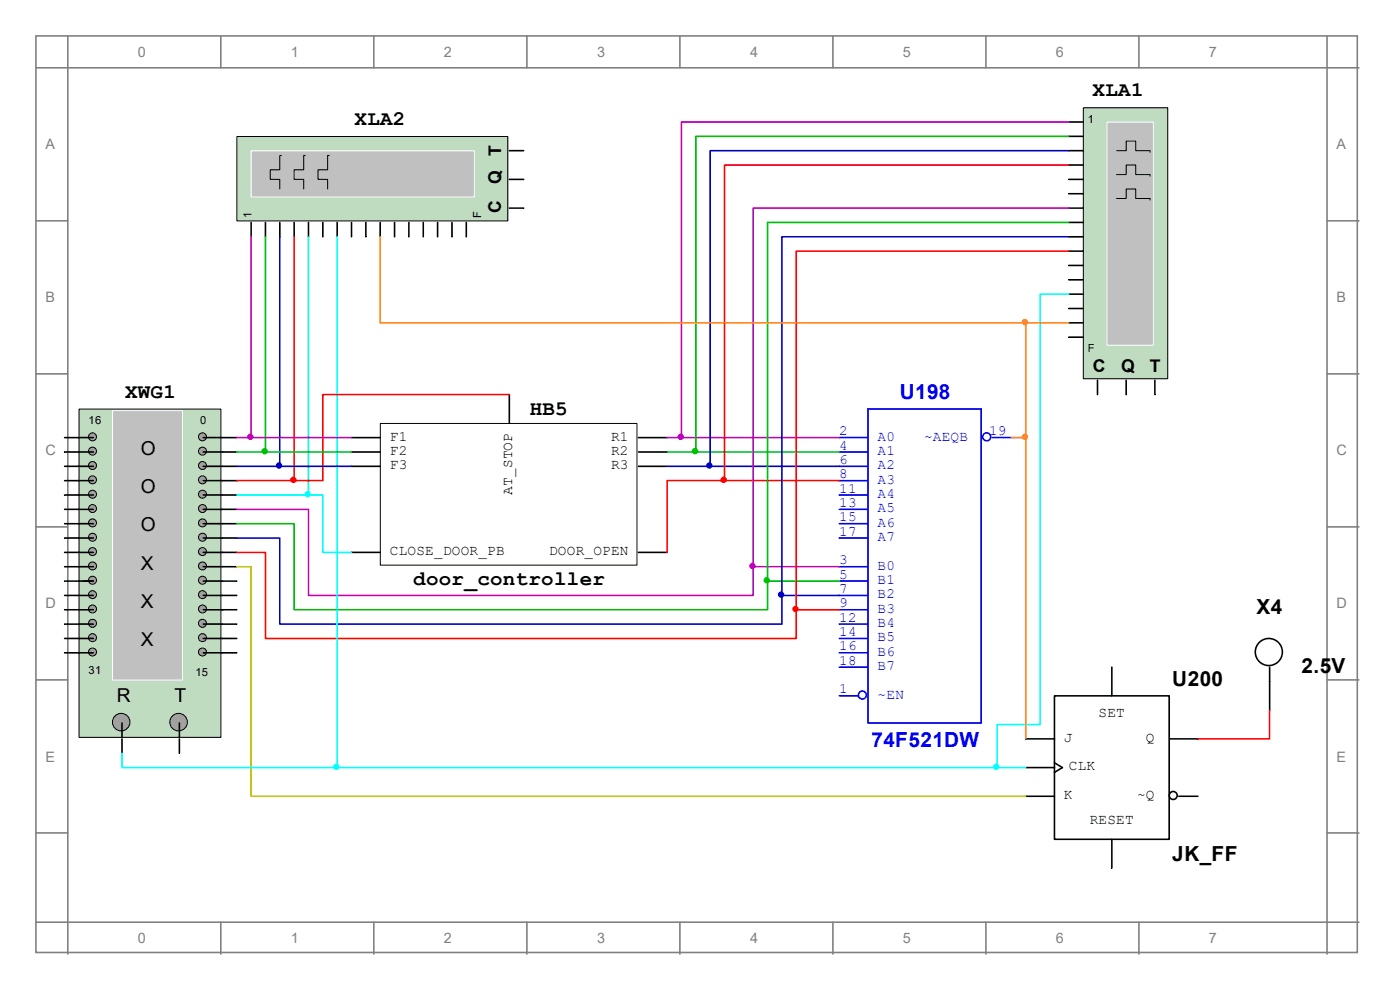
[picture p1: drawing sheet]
<svg xmlns="http://www.w3.org/2000/svg" width="297mm" height="210mm" viewBox="0 0 297 210" stroke-linecap="round" stroke-linejoin="round" font-family="sans-serif">
<g fill="none" stroke="#808080" stroke-width=".34">
<path d="M7.6 7.6h280.4v194.5h-280.4zM7.6 14.4h280.7M14.4 7.6v194.8M46.8 7.6v6.8M79.3 7.6v6.8M111.8 7.6v6.8M144.2 7.6v6.8M176.7 7.6v6.8M209.2 7.6v6.8M241.6 7.6v6.8M281.5 7.6v194.8M7.6 46.8h6.8"/>
<path d="M281.5 46.8h6.8M7.6 79.3h6.8M281.5 79.3h6.8M7.6 111.8h6.8M281.5 111.8h6.8M7.6 144.2h6.8M281.5 144.2h6.8M7.6 176.7h6.8M281.5 176.7h6.8M7.6 195.6h280.7M46.8 195.6v6.8M79.3 195.6v6.8"/>
<path d="M111.8 195.6v6.8M144.2 195.6v6.8M176.7 195.6v6.8M209.2 195.6v6.8M241.6 195.6v6.8"/>
</g>
<path d="M80.7 89.8h54.4v30.1h-54.4z" fill="none" stroke="#000" stroke-width=".21"/>
<path d="M74.6 92.8h6.1M74.6 95.9h6.1M74.6 98.9h6.1M108.1 83.7v6.1M135.4 92.8h6.1M135.4 95.9h6.1M135.4 98.9h6.1M74.6 117.2h6.1M135.4 117.2h6.1" fill="none" stroke="#000" stroke-width=".34"/>
<path d="M184.1 86.7h24v66.7h-24z" fill="none" stroke="#00f" stroke-width=".34"/>
<path d="M178.1 92.8h6" fill="none" stroke="#00f" stroke-width=".34"/>
<path d="M178.1 95.9h6" fill="none" stroke="#00f" stroke-width=".34"/>
<path d="M178.1 98.9h6" fill="none" stroke="#00f" stroke-width=".34"/>
<path d="M178.1 105h6" fill="none" stroke="#00f" stroke-width=".34"/>
<path d="M178.1 102h6" fill="none" stroke="#00f" stroke-width=".34"/>
<path d="M178.1 108.1h6" fill="none" stroke="#00f" stroke-width=".34"/>
<path d="M178.1 111.1h6" fill="none" stroke="#00f" stroke-width=".34"/>
<path d="M178.1 114.1h6" fill="none" stroke="#00f" stroke-width=".34"/>
<path d="M178.1 120.2h6" fill="none" stroke="#00f" stroke-width=".34"/>
<path d="M178.1 123.3h6" fill="none" stroke="#00f" stroke-width=".34"/>
<path d="M178.1 138.5h6" fill="none" stroke="#00f" stroke-width=".34"/>
<path d="M178.1 126.3h6" fill="none" stroke="#00f" stroke-width=".34"/>
<path d="M178.1 135.4h6" fill="none" stroke="#00f" stroke-width=".34"/>
<path d="M178.1 141.5h6" fill="none" stroke="#00f" stroke-width=".34"/>
<path d="M178.1 129.4h6" fill="none" stroke="#00f" stroke-width=".34"/>
<path d="M178.1 132.4h6" fill="none" stroke="#00f" stroke-width=".34"/>
<g fill="none" stroke="#00f" stroke-width=".34">
<path d="M178.1 147.6h4"/>
<circle cx="183" cy="147.4" r=".85"/>
</g>
<g fill="none" stroke="#00f" stroke-width=".34">
<path d="M210.5 92.8h4.1"/>
<circle cx="209.3" cy="92.7" r=".85"/>
</g>
<g fill="none" stroke="#000" stroke-width=".34">
<path d="M217.6 156.7h6.1M223.7 147.6h24.3v30.4h-24.3zM235.9 141.5v6.1M248 156.7h6.1M269.4 141.5v9.2M217.6 168.9h6.1M217.6 162.8h6.1M223.7 161.8l1.7 1-1.7 1M235.9 178v6.1M250.1 168.9h4"/>
<circle cx="269.2" cy="138.3" r="2.87"/>
<circle cx="248.9" cy="168.7" r=".85"/>
</g>
<path d="M229.9 22.9h17.8v57.4h-17.8z" fill="#c0dcc0"/>
<path d="M229.8 22.9h17.9v57.4h-17.9z" fill="none" stroke="#000" stroke-width=".21"/>
<path d="M234.9 26h9.8v47.2h-9.8z" fill="#c0c0c0"/>
<path d="M234.9 25.9h9.8v47.3h-9.8z" fill="none" stroke="#fff" stroke-width=".21"/>
<path d="M236.9 32h2v-2.1h2v2.1h3.1v.3M236.9 37h2v-2h2v2h3.1v.4M236.9 42.1h2v-2h2v2h3.1v.3" fill="none" stroke="#000" stroke-width=".21"/>
<g fill="none" stroke="#000" stroke-width=".34">
<path d="M226.7 25.9h3.1M226.7 28.9h3.1M226.7 32h3.1M226.7 35h3.1M226.7 38.1h3.1M226.7 41.1h3.1M226.7 44.1h3.1M226.7 47.2h3.1M226.7 50.2h3.1M226.7 53.3h3.1M226.7 56.3h3.1M226.7 59.4h3.1"/>
<path d="M226.7 62.4h3.1M226.7 65.4h3.1M226.7 68.5h3.1M226.7 71.5h3.1M232.8 80.7v3M238.9 80.7v3M245 80.7v3"/>
</g>
<circle cx="211.4" cy="162.7" r=".51" fill="#0ff" stroke="#0ff" stroke-width=".34"/>
<circle cx="217.4" cy="92.7" r=".51" fill="#ff8000" stroke="#ff8000" stroke-width=".34"/>
<path d="M269.4 150.7v6h-15.3" fill="none" stroke="#f00" stroke-width=".34"/>
<path d="M226.7 62.4h-6v91.3h-9.2v9.1h6.1" fill="none" stroke="#0ff" stroke-width=".34"/>
<path d="M214.6 92.8h3v63.9" fill="none" stroke="#ff8000" stroke-width=".34"/>
<path d="M16.8 86.8h30.1v69.6h-30.1z" fill="#c0dcc0"/>
<path d="M16.8 86.8h30.1v69.6h-30.1z" fill="none" stroke="#000" stroke-width=".21"/>
<g fill="#a0a0a4" stroke="#000" stroke-width=".21">
<circle cx="19.6" cy="92.7" r=".85"/>
<circle cx="19.6" cy="95.7" r=".85"/>
<circle cx="19.6" cy="98.8" r=".85"/>
<circle cx="19.6" cy="101.8" r=".85"/>
<circle cx="19.6" cy="104.8" r=".85"/>
<circle cx="19.6" cy="107.9" r=".85"/>
<circle cx="19.6" cy="110.9" r=".85"/>
<circle cx="19.6" cy="114" r=".85"/>
<circle cx="19.6" cy="117" r=".85"/>
<circle cx="19.6" cy="120.1" r=".85"/>
<circle cx="19.6" cy="123.1" r=".85"/>
<circle cx="19.6" cy="126.1" r=".85"/>
<circle cx="19.6" cy="129.2" r=".85"/>
<circle cx="19.6" cy="132.2" r=".85"/>
<circle cx="19.6" cy="135.3" r=".85"/>
<circle cx="19.6" cy="138.3" r=".85"/>
<circle cx="43" cy="92.7" r=".85"/>
<circle cx="43" cy="95.7" r=".85"/>
<circle cx="43" cy="98.8" r=".85"/>
<circle cx="43" cy="101.8" r=".85"/>
<circle cx="43" cy="104.8" r=".85"/>
<circle cx="43" cy="107.9" r=".85"/>
<circle cx="43" cy="110.9" r=".85"/>
<circle cx="43" cy="114" r=".85"/>
<circle cx="43" cy="117" r=".85"/>
<circle cx="43" cy="120.1" r=".85"/>
<circle cx="43" cy="123.1" r=".85"/>
<circle cx="43" cy="126.1" r=".85"/>
<circle cx="43" cy="129.2" r=".85"/>
<circle cx="43" cy="132.2" r=".85"/>
<circle cx="43" cy="135.3" r=".85"/>
<circle cx="43" cy="138.3" r=".85"/>
</g>
<path d="M23.9 87.2h14.8v57.1h-14.8z" fill="#c0c0c0"/>
<path d="M23.9 87.1h14.8v57.2h-14.8z" fill="none" stroke="#fff" stroke-width=".21"/>
<g fill="none" stroke="#000" stroke-width=".34">
<path d="M16.8 92.8h3M16.8 95.9h3M16.8 98.9h3M43.1 92.8h4.1M43.1 95.9h4.1M43.1 98.9h4.1M16.8 102h3M16.8 105h3M16.8 108.1h3M16.8 111.1h3M16.8 114.1h3M16.8 117.2h3"/>
<path d="M43.1 102h4.1M43.1 105h4.1M43.1 108.1h4.1M43.1 111.1h4.1M43.1 114.1h4.1M43.1 117.2h4.1M16.8 120.2h3M16.8 123.3h3M16.8 138.5h3M16.8 126.3h3M16.8 129.4h3M16.8 132.4h3"/>
<path d="M16.8 135.4h3M43.1 120.2h4.1M43.1 123.3h4.1M43.1 138.5h4.1M43.1 126.3h4.1M43.1 129.4h4.1M43.1 132.4h4.1M43.1 135.4h4.1"/>
</g>
<g fill="#a0a0a4" stroke="#000" stroke-width=".21">
<circle cx="25.7" cy="153.2" r="1.86"/>
<circle cx="37.9" cy="153.2" r="1.86"/>
</g>
<g fill="none" stroke="#000" stroke-width=".34">
<path d="M13.7 92.8h3.1M13.7 95.9h3.1M13.7 98.9h3.1M47.2 92.8h3M47.2 95.9h3M47.2 98.9h3M13.7 102h3.1M13.7 105h3.1M13.7 108.1h3.1M13.7 111.1h3.1M13.7 114.1h3.1M13.7 117.2h3.1"/>
<path d="M47.2 102h3M47.2 105h3M47.2 108.1h3M47.2 111.1h3M47.2 114.1h3M47.2 117.2h3M13.7 120.2h3.1M13.7 123.3h3.1M13.7 126.3h3.1M13.7 129.4h3.1M13.7 132.4h3.1M13.7 135.4h3.1"/>
<path d="M13.7 138.5h3.1M47.2 120.2h3M47.2 123.3h3M47.2 126.3h3M47.2 129.4h3M47.2 132.4h3M47.2 135.4h3M47.2 138.5h3M25.9 153.4v3M25.9 156.7v3.1M38.1 153.4v3M38.1 156.7v3.1"/>
</g>
<path d="M50.2 120.2h3.1v48.7h164.3" fill="none" stroke="#c0c000" stroke-width=".34"/>
<g fill="#c000c0" stroke="#c000c0" stroke-width=".34">
<circle cx="144.4" cy="92.7" r=".51"/>
<circle cx="159.6" cy="120.1" r=".51"/>
</g>
<path d="M226.7 25.9h-82.1v66.9M226.7 44.1h-66.9v76.1M141.5 92.8h36.6M50.2 108.1h15.2v18.2h94.4v-6.1M159.8 120.2h18.3" fill="none" stroke="#c000c0" stroke-width=".34"/>
<g fill="#00c000" stroke="#00c000" stroke-width=".34">
<circle cx="147.4" cy="95.7" r=".51"/>
<circle cx="162.7" cy="123.1" r=".51"/>
</g>
<path d="M226.7 28.9h-79.1v67M226.7 47.2h-63.9v76.1M141.5 95.9h36.6M50.2 111.1h12.2v18.3h100.4v-6.1M162.8 123.3h15.3" fill="none" stroke="#00c000" stroke-width=".34"/>
<g fill="#0000c0" stroke="#0000c0" stroke-width=".34">
<circle cx="150.5" cy="98.8" r=".51"/>
<circle cx="165.7" cy="126.1" r=".51"/>
</g>
<path d="M226.7 32h-76v66.9M226.7 50.2h-60.8v76.1M141.5 98.9h36.6M50.2 114.1h9.2v18.3h106.5v-6.1M165.9 126.3h12.2" fill="none" stroke="#0000c0" stroke-width=".34"/>
<g fill="#f00" stroke="#f00" stroke-width=".34">
<circle cx="153.5" cy="101.8" r=".51"/>
<circle cx="168.8" cy="129.2" r=".51"/>
</g>
<path d="M226.7 35h-73v67M226.7 53.3h-57.8v76.1M50.2 117.2h6.1v18.2h112.6v-6M153.7 102h-12.2v15.2M153.7 102h24.4M168.9 129.4h9.2" fill="none" stroke="#f00" stroke-width=".34"/>
<path d="M50.3 29h57.4v17.9h-57.4z" fill="#c0dcc0"/>
<path d="M50.2 29h57.5v17.9h-57.5z" fill="none" stroke="#000" stroke-width=".21"/>
<path d="M53.3 32h47.3v9.8h-47.3z" fill="#c0c0c0"/>
<path d="M53.3 32h47.3v9.8h-47.3z" fill="none" stroke="#fff" stroke-width=".21"/>
<path d="M59.7 33h-.3v3h-2.1v2.1h2.1v2M64.8 33h-.4v3h-2v2.1h2v2M69.8 33h-.3v3h-2v2.1h2v2" fill="none" stroke="#000" stroke-width=".21"/>
<g fill="none" stroke="#000" stroke-width=".34">
<path d="M108.1 38.1h3M108.1 32h3M53.3 47.2v3M56.3 47.2v3M59.4 47.2v3M62.4 47.2v3M65.4 47.2v3M68.5 47.2v3M71.5 47.2v3M74.6 47.2v3M77.6 47.2v3M80.7 47.2v3"/>
<path d="M83.7 47.2v3M86.7 47.2v3M89.8 47.2v3M92.8 47.2v3M95.9 47.2v3M98.9 47.2v3M108.1 44.1h3"/>
</g>
<circle cx="71.4" cy="162.7" r=".51" fill="#0ff" stroke="#0ff" stroke-width=".34"/>
<path d="M71.5 50.2v112.6M25.9 159.8v3h45.6M71.5 162.8h140" fill="none" stroke="#0ff" stroke-width=".34"/>
<circle cx="65.3" cy="104.8" r=".51" fill="#00c0c0" stroke="#00c0c0" stroke-width=".34"/>
<path d="M65.4 50.2v54.8M50.2 105h15.2M65.4 105h3.1v12.2h6.1" fill="none" stroke="#00c0c0" stroke-width=".34"/>
<circle cx="62.2" cy="101.8" r=".51" fill="#f00" stroke="#f00" stroke-width=".34"/>
<path d="M62.4 50.2v51.8M108.1 83.7h-39.6v18.3h-6.1M50.2 102h12.2" fill="none" stroke="#f00" stroke-width=".34"/>
<circle cx="59.2" cy="98.8" r=".51" fill="#0000c0" stroke="#0000c0" stroke-width=".34"/>
<path d="M59.4 50.2v48.7M50.2 98.9h24.4" fill="none" stroke="#0000c0" stroke-width=".34"/>
<circle cx="56.1" cy="95.7" r=".51" fill="#00c000" stroke="#00c000" stroke-width=".34"/>
<path d="M56.3 50.2v45.7M50.2 95.9h24.4" fill="none" stroke="#00c000" stroke-width=".34"/>
<circle cx="53.1" cy="92.7" r=".51" fill="#c000c0" stroke="#c000c0" stroke-width=".34"/>
<path d="M53.3 50.2v42.6M50.2 92.8h24.4" fill="none" stroke="#c000c0" stroke-width=".34"/>
<circle cx="217.4" cy="68.3" r=".51" fill="#ff8000" stroke="#ff8000" stroke-width=".34"/>
<path d="M80.7 50.2v18.3h136.9M217.6 68.5h9.1M217.6 68.5v24.3" fill="none" stroke="#ff8000" stroke-width=".34"/>
<g font-size="4.4">
<text x="231.8" y="20.4">XLA1</text>
<text x="75.2" y="26.5">XLA2</text>
<text x="26.5" y="84.3">XWG1</text>
<text x="112.4" y="88.1">HB5</text>
<text x="87.7" y="124.2">door_controller</text>
<text x="266.6" y="130.3">X4</text>
<text x="276.1" y="142.8">2.5V</text>
<text x="248.7" y="145.5">U200</text>
<text x="248.7" y="182.7">JK_FF</text>
</g>
<g font-size="4.4" fill="#00f">
<text x="190.9" y="84.6">U198</text>
<text x="184.9" y="158.4">74F521DW</text>
</g>
<g font-size="4.1">
<text x="29.9" y="96.5">O</text>
<text x="29.9" y="104.6">O</text>
<text x="29.9" y="112.7">O</text>
<text x="29.9" y="120.9">X</text>
<text x="29.9" y="129">X</text>
<text x="29.9" y="137.1">X</text>
<text x="24.8" y="148.9">R</text>
<text x="37" y="148.9">T</text>
</g>
<g font-size="3.7">
<text x="106.3" y="33" transform="rotate(-90 106.3 33)">T</text>
<text x="106.3" y="39.1" transform="rotate(-90 106.3 39.1)">Q</text>
<text x="106.3" y="45.2" transform="rotate(-90 106.3 45.2)">C</text>
<text x="231.8" y="79">C</text>
<text x="237.9" y="79">Q</text>
<text x="244" y="79">T</text>
</g>
<g font-size="3" fill="#808080">
<text x="29.2" y="12.1">0</text>
<text x="61.7" y="12.1">1</text>
<text x="94.2" y="12.1">2</text>
<text x="126.7" y="12.1">3</text>
<text x="159.1" y="12.1">4</text>
<text x="191.5" y="12.1">5</text>
<text x="224" y="12.1">6</text>
<text x="256.5" y="12.1">7</text>
<text x="9.7" y="31.7">A</text>
<text x="283.5" y="31.7">A</text>
<text x="9.7" y="64.1">B</text>
<text x="283.5" y="64.1">B</text>
<text x="9.7" y="96.6">C</text>
<text x="283.5" y="96.6">C</text>
<text x="9.7" y="129.1">D</text>
<text x="283.5" y="129.1">D</text>
<text x="9.7" y="161.5">E</text>
<text x="283.5" y="161.5">E</text>
<text x="29.2" y="200.1">0</text>
<text x="61.7" y="200.1">1</text>
<text x="94.2" y="200.1">2</text>
<text x="126.7" y="200.1">3</text>
<text x="159.1" y="200.1">4</text>
<text x="191.5" y="200.1">5</text>
<text x="224" y="200.1">6</text>
<text x="256.5" y="200.1">7</text>
</g>
<g font-size="3">
<text x="82.7" y="93.5">F1</text>
<text x="129.7" y="93.5">R1</text>
<text x="82.7" y="96.5">F2</text>
<text x="82.7" y="99.6">F3</text>
<text x="129.7" y="96.5">R2</text>
<text x="129.7" y="99.6">R3</text>
<text x="108.7" y="105" transform="rotate(-90 108.7 105)">AT_STOP</text>
<text x="82.7" y="117.8">CLOSE_DOOR_PB</text>
<text x="116.5" y="117.8">DOOR_OPEN</text>
<text x="233" y="152.2">SET</text>
<text x="225.7" y="157.4">J</text>
<text x="243.1" y="157.4">Q</text>
<text x="226.7" y="163.4">CLK</text>
<text x="225.7" y="169.5">K</text>
<text x="241.3" y="169.5">~Q</text>
<text x="231.2" y="174.8">RESET</text>
</g>
<g font-size="3" fill="#00f">
<text x="178.1" y="92.3">2</text>
<text x="178.1" y="95.4">4</text>
<text x="186.2" y="93.5">A0</text>
<text x="196" y="93.5">~AEQB</text>
<text x="209.8" y="92.3">19</text>
<text x="178.1" y="98.4">6</text>
<text x="178.1" y="101.5">8</text>
<text x="186.2" y="96.5">A1</text>
<text x="186.2" y="99.6">A2</text>
<text x="178.1" y="104.5">11</text>
<text x="178.1" y="107.5">13</text>
<text x="186.2" y="105.6">A4</text>
<text x="186.2" y="102.6">A3</text>
<text x="178.1" y="110.6">15</text>
<text x="178.1" y="113.6">17</text>
<text x="186.2" y="108.7">A5</text>
<text x="186.2" y="111.7">A6</text>
<text x="178.1" y="119.7">3</text>
<text x="186.2" y="114.8">A7</text>
<text x="178.1" y="122.8">5</text>
<text x="178.1" y="125.8">7</text>
<text x="186.2" y="120.9">B0</text>
<text x="186.2" y="123.9">B1</text>
<text x="178.1" y="128.9">9</text>
<text x="178.1" y="131.9">12</text>
<text x="186.2" y="127">B2</text>
<text x="186.2" y="130">B3</text>
<text x="178.1" y="138">16</text>
<text x="178.1" y="135">14</text>
<text x="186.2" y="136.1">B5</text>
<text x="186.2" y="133">B4</text>
<text x="178.1" y="141">18</text>
<text x="186.2" y="139.1">B6</text>
<text x="186.2" y="142.2">B7</text>
<text x="178.1" y="147.1">1</text>
<text x="186.2" y="148.3">~EN</text>
</g>
<g font-size="2.4">
<text x="230.8" y="26">1</text>
<text x="53.4" y="46.2" transform="rotate(-90 53.4 46.2)">1</text>
<text x="102.1" y="46.2" transform="rotate(-90 102.1 46.2)">F</text>
<text x="230.8" y="74.7">F</text>
<text x="18.8" y="89.9">16</text>
<text x="42.5" y="89.9">0</text>
<text x="18.8" y="143">31</text>
<text x="41.4" y="143.3">15</text>
</g>
</svg>
